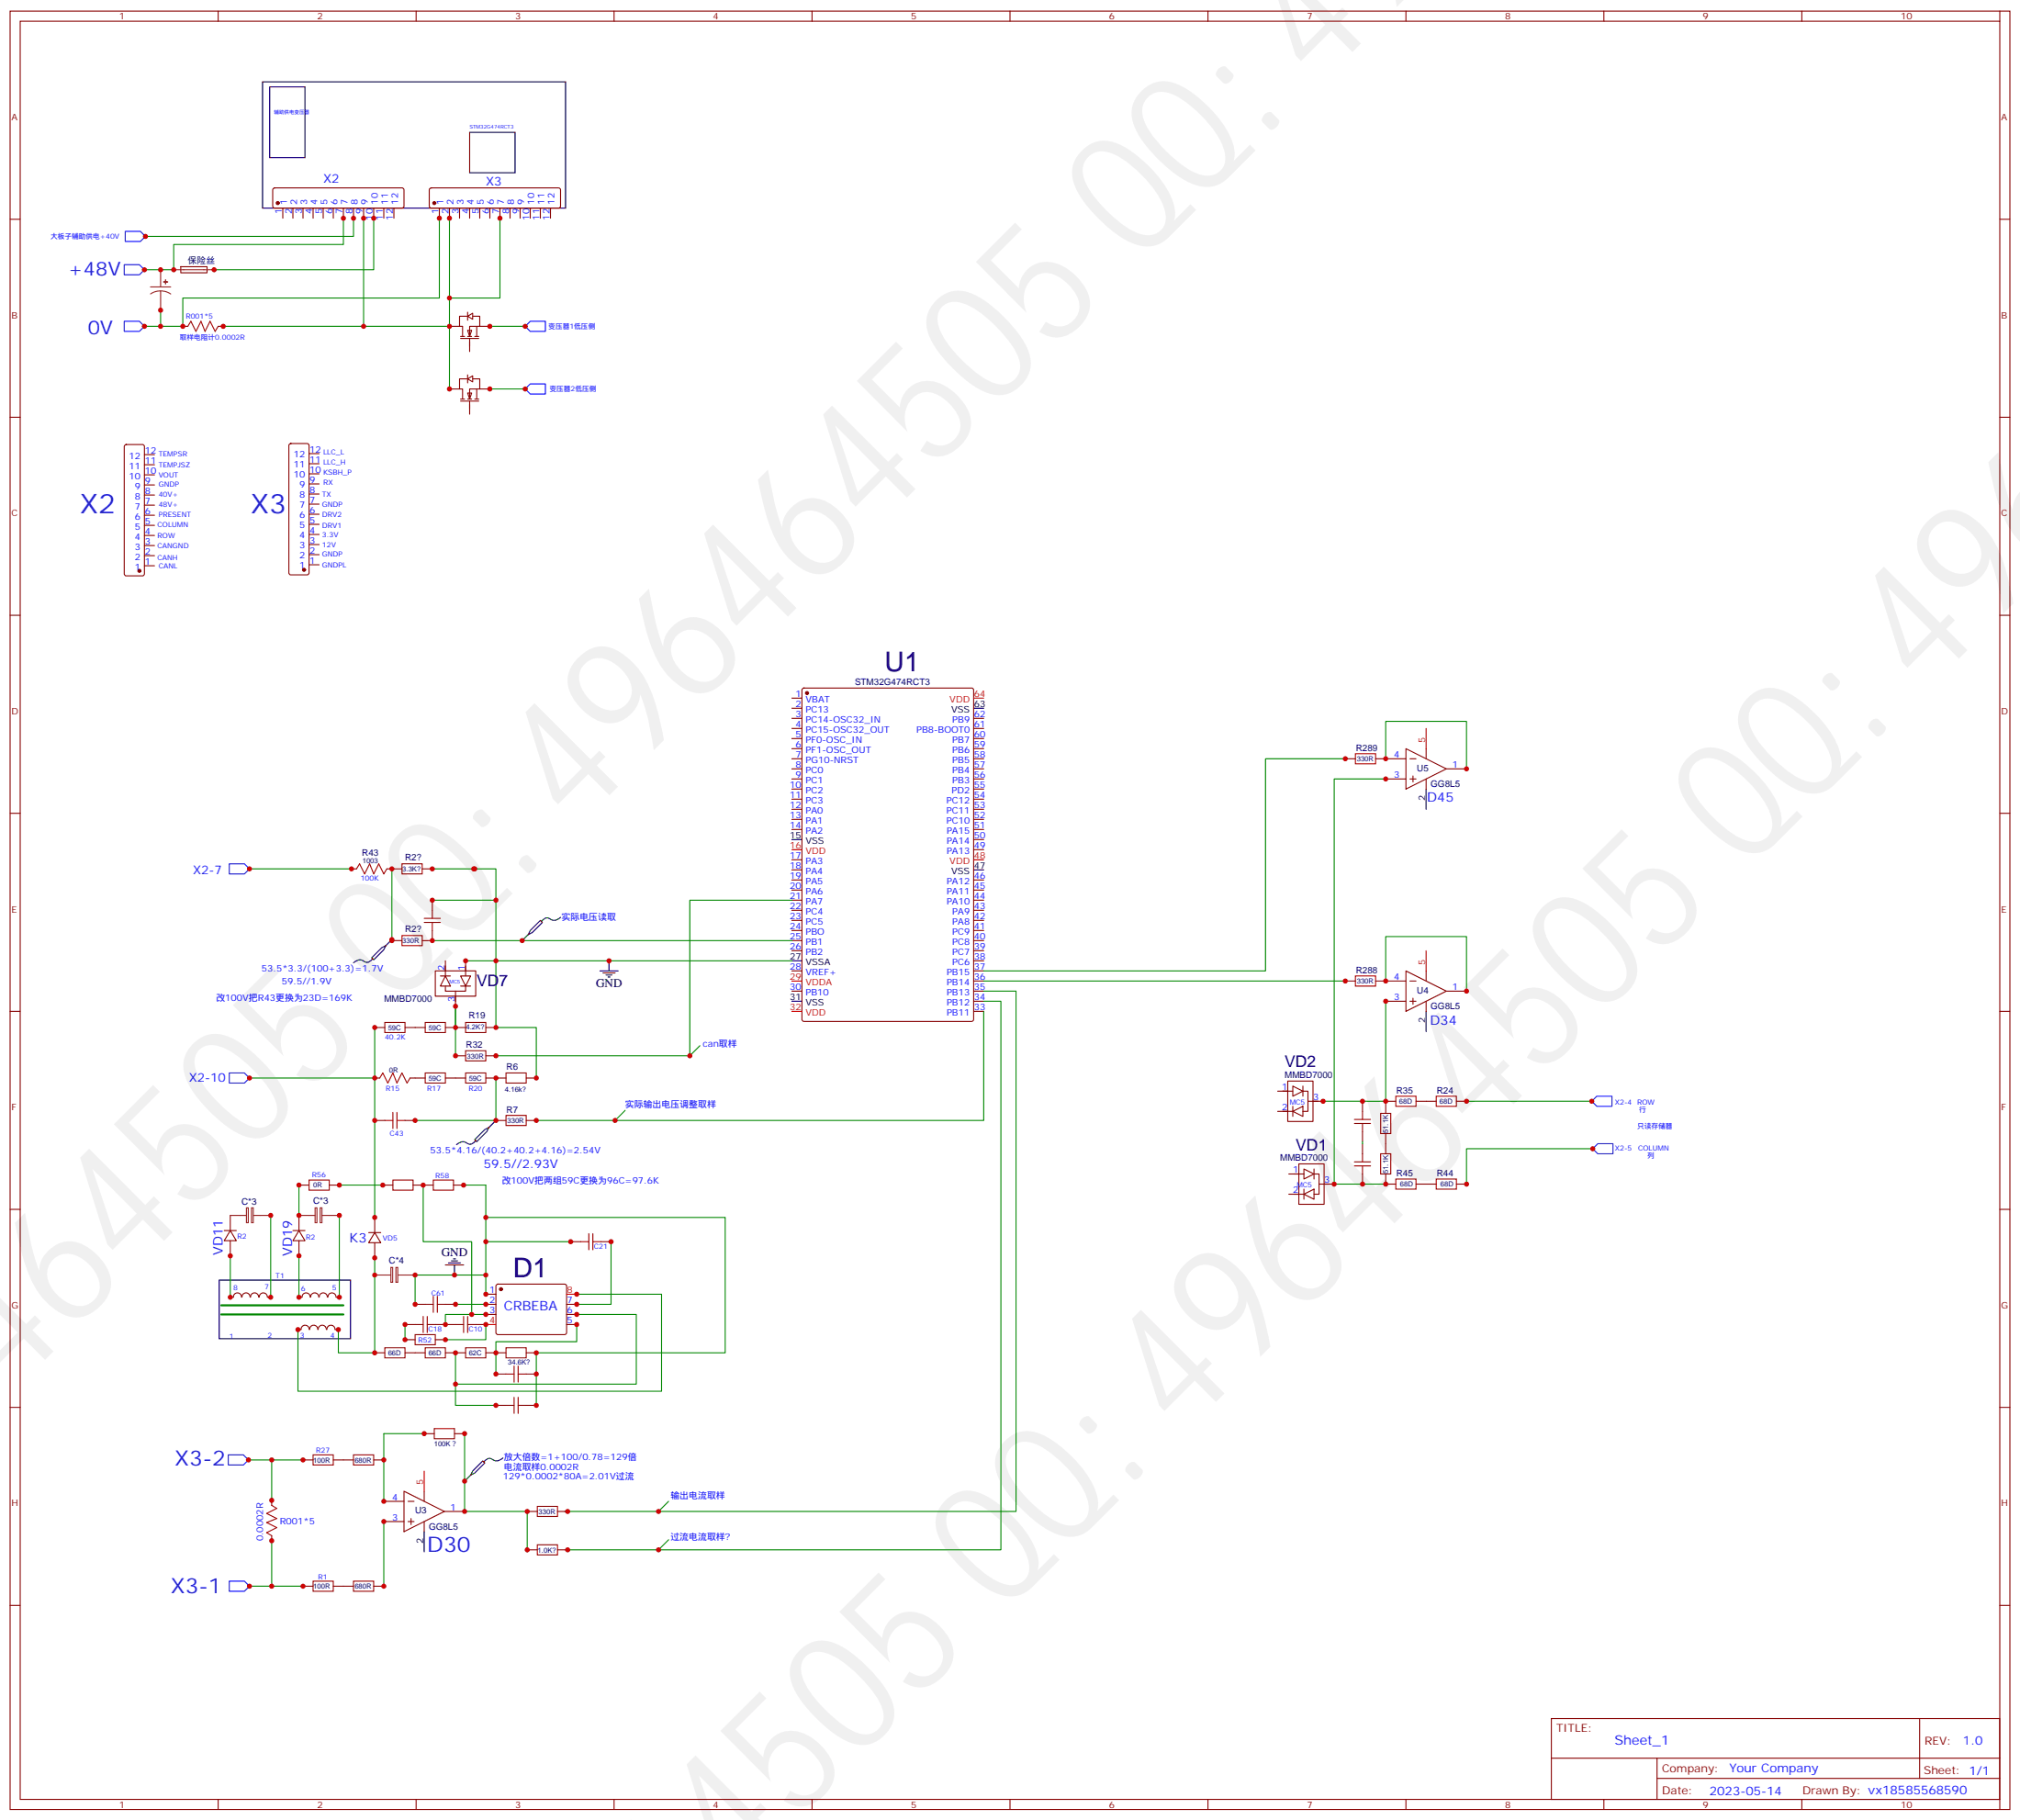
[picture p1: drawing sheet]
<svg xmlns="http://www.w3.org/2000/svg" width="706mm" height="635mm" viewBox="0 0 706 635" stroke-linecap="round" stroke-linejoin="round" font-family="sans-serif">
<g fill="none" stroke="#870000" stroke-width=".35">
<path d="M3.5 3.9h698.5v627.9h-698.5zM7.1 7.4h691.4v620.9h-691.4zM76.2 3.9v3.5M145.3 3.9v3.5M214.5 3.9v3.5M283.6 3.9v3.5M352.8 3.9v3.5M421.9 3.9v3.5M491.1 3.9v3.5M560.2 3.9v3.5M629.4 3.9v3.5M698.5 3.9v3.5"/>
<path d="M3.5 76.6h3.6M698.5 76.6h3.5M3.5 145.7h3.6M698.5 145.7h3.5M3.5 214.8h3.6M698.5 214.8h3.5M280.3 240.4l.5-.2h58.6l.6 .5 .1 115.3-.5 .6-58.8 .1-.6-.5-.1-115.3zM3.5 284h3.6M698.5 284h3.5M3.5 353.1h3.6M698.5 353.1h3.5M3.5 422.3h3.6"/>
<path d="M698.5 422.3h3.5M3.5 491.4h3.6M698.5 491.4h3.5M105.8 509.8h3.6M116.4 509.8h7.1M130.5 509.8h3.6M148.2 500.6h3.5M158.7 500.6h3.6M94.9 523.9v1.7M94.9 536.2v1.8M134.1 524.2h7M134.1 531.3h7"/>
<path d="M141.1 520.7l14.1 7.1-14.1 7zM142.5 524.2h2.1M142.5 531.3h2.1M143.6 530.2v2.1M148.2 520.7v3.5M148.2 531.3v3.5M155.2 527.8h7.1M184.1 527.8h3.6M194.7 527.8h3.6M105.8 553.9h3.6M116.4 553.9h7.1M130.5 553.9h3.6"/>
<path d="M184.1 541.2h3.6M194.7 541.2h3.6M3.5 560.6h3.6M698.5 560.6h3.5M541.9 600.1h156.6v28.2h-156.6zM541.9 613.9h156.5M76.2 628.3v3.5M145.3 628.3v3.5M214.5 628.3v3.5M283.6 628.3v3.5M352.8 628.3v3.5M421.9 628.3v3.5"/>
<path d="M491.1 628.3v3.5M560.2 628.3v3.5M578.8 621h119.6M629.4 628.3v3.5M698.5 628.3v3.5"/>
</g>
<path d="M91.7 28.6h105.9v44.1h-105.9zM164.4 515.1l1.4-.7 3.5-3.6-.7-.7-3.5 3.5-.7 1.5-2.1 2.1M175.7 509.1a3.1 3.1 0 0 1-4.4 .1 2.4 2.4 0 0 0-2.3 1.3M148.2 534.8v7.1" fill="none" stroke="#000" stroke-width=".35"/>
<g fill="none" stroke="#008700" stroke-width=".35">
<path d="M470.6 264.9h-28.6v74.1h-98.4M484.4 272h-18.4v141.5h18M165.5 303.4h7.7v32.1h103.4M276.6 314.3h-35.7v54.4h-68M150.6 328.4h126M343.6 353.1v38.1h-156.6M343.6 346.1h11.3v181.7h-157.7M343.6 349.6h6v191.6h-152M343.6 342.5h126.7M201.1 451.9h30v33.9h-127v-21.9M86.1 509.8h20.1M94.9 509.8v14.4"/>
<path d="M148.5 500.6h-14.4v24M162.3 500.2v27.9M94.9 537.6v16.3M134.1 530.9v23.7M162.3 527.8h21.8v14.1M233.5 524.2l-3.5 3.6M233.5 537.6l-3.5 3.6M86.8 553.9h19.7"/>
</g>
<path d="M79.7 508h5.3l1.8 1.8-1.8 1.7h-5.3zM80.1 552.1h5.3l1.7 1.8-1.7 1.7h-5.3z" fill="none" stroke="#00f" stroke-width=".35"/>
<path d="M109.4 508h7v3.5h-7zM123.5 508h7v3.5h-7zM94.9 525.6l1.8 1.1-3.6 1.8 3.6 1.7-3.6 1.4 3.6 1.8-3.6 1.8 1.8 1M187.7 526h7v3.5h-7zM187.7 539.4h7v3.5h-7zM109.4 552.1h7v3.5h-7zM123.5 552.1h7v3.5h-7z" fill="none" stroke="#a10000" stroke-width=".35"/>
<path d="M148.2 513.6v7.1" fill="none" stroke="#f00" stroke-width=".35"/>
<g fill="#c00">
<circle cx="86.8" cy="509.8" r=".88"/>
<circle cx="105.8" cy="553.9" r=".88"/>
<circle cx="87.1" cy="553.9" r=".88"/>
<circle cx="134.1" cy="553.9" r=".88"/>
<circle cx="134.1" cy="531.3" r=".88"/>
<circle cx="134.1" cy="524.2" r=".88"/>
<circle cx="134.1" cy="509.8" r=".88"/>
<circle cx="105.8" cy="509.8" r=".88"/>
<circle cx="162.3" cy="527.8" r=".88"/>
<circle cx="184.2" cy="527.8" r=".88"/>
<circle cx="184.2" cy="541.2" r=".88"/>
<circle cx="198.3" cy="527.8" r=".88"/>
<circle cx="198.3" cy="541.2" r=".88"/>
<circle cx="230" cy="527.8" r=".88"/>
<circle cx="230" cy="541.2" r=".88"/>
<circle cx="162.3" cy="517.2" r=".88"/>
<circle cx="94.9" cy="509.8" r=".88"/>
<circle cx="94.9" cy="523.9" r=".88"/>
<circle cx="94.9" cy="553.9" r=".88"/>
<circle cx="94.9" cy="538" r=".88"/>
</g>
<g font-size="58.8" fill="#c00">
<text x="3.1" y="487.1" transform="rotate(-45 3.1 487.1)">464505 QQ:496464505 QQ:49</text>
<text x="298.1" y="615.8" transform="rotate(-45 298.1 615.8)">05 QQ:496464505 QQ:49</text>
</g>
<g font-size="9.5" fill="#00f">
<text x="27.9" y="179.2">X2</text>
<text x="87.5" y="179.2">X3</text>
</g>
<g font-size="9.5" fill="#000080">
<text x="309" y="234.3">U1</text>
<text x="179.2" y="446">D1</text>
</g>
<g font-size="7.4" fill="#00f">
<text x="61" y="511.9">X3-2</text>
<text x="149.2" y="541.9">D30</text>
<text x="59.6" y="556.3">X3-1</text>
</g>
<g font-size="6.7" fill="#00f">
<text x="23.6" y="96.3">+48V</text>
<text x="30.7" y="116.8">0V</text>
</g>
<g font-size="5.6" fill="#000080">
<text x="166.5" y="344.4">VD7</text>
<text x="448.7" y="372.7">VD2</text>
<text x="452.6" y="401.7">VD1</text>
</g>
<g font-size="4.6" fill="#00f">
<text x="498.5" y="279.8">D45</text>
<text x="499.5" y="357.7">D34</text>
<text x="122.1" y="433.9">K3</text>
<text x="77.7" y="438.2" transform="rotate(-90 77.7 438.2)">VD11</text>
<text x="102.1" y="438.6" transform="rotate(-90 102.1 438.6)">VD19</text>
<text x="176" y="457.6">CRBEBA</text>
<text x="564" y="609.1">Sheet_1</text>
</g>
<g font-size="4.2" fill="#00f">
<text x="112.9" y="63.9">X2</text>
<text x="169.7" y="64.9">X3</text>
<text x="67.4" y="305.2">X2-7</text>
<text x="66" y="377.8">X2-10</text>
<text x="169" y="407.8">59.5//2.93V</text>
<text x="685.7" y="609.3">1.0</text>
<text x="604" y="618.9">Your Company</text>
<text x="597.1" y="626.7">2023-05-14</text>
</g>
<g font-size="4.2">
<text x="208.1" y="344.7">GND</text>
<text x="154.2" y="438.5">GND</text>
</g>
<g font-size="3.9" fill="#800">
<text x="543.6" y="604.7">TITLE:</text>
<text x="672.3" y="609.3">REV:</text>
<text x="580.5" y="618.9">Company:</text>
<text x="671.9" y="619.5">Sheet: 1/1</text>
<text x="580.5" y="626.5">Date:</text>
<text x="629.6" y="626.6">Drawn By: vx18585568590</text>
</g>
<g font-size="3.2" fill="#800">
<text x="41.6" y="6.9">1</text>
<text x="110.8" y="6.9">2</text>
<text x="179.9" y="6.9">3</text>
<text x="249.1" y="6.9">4</text>
<text x="318.2" y="6.9">5</text>
<text x="387.3" y="6.9">6</text>
<text x="456.5" y="6.9">7</text>
<text x="525.6" y="6.9">8</text>
<text x="594.8" y="6.9">9</text>
<text x="663.9" y="6.9">10</text>
<text x="4.1" y="42">A</text>
<text x="699" y="42">A</text>
<text x="4.1" y="111.1">B</text>
<text x="699" y="111.1">B</text>
<text x="4.1" y="180.3">C</text>
<text x="699" y="180.3">C</text>
<text x="4.1" y="249.4">D</text>
<text x="699" y="249.4">D</text>
<text x="4.1" y="318.6">E</text>
<text x="699" y="318.6">E</text>
<text x="4.1" y="387.7">F</text>
<text x="699" y="387.7">F</text>
<text x="4.1" y="456.8">G</text>
<text x="699" y="456.8">G</text>
<text x="4.1" y="526">H</text>
<text x="699" y="526">H</text>
<text x="41.6" y="631.3">1</text>
<text x="110.8" y="631.3">2</text>
<text x="179.9" y="631.3">3</text>
<text x="249.1" y="631.3">4</text>
<text x="318.2" y="631.3">5</text>
<text x="387.3" y="631.3">6</text>
<text x="456.5" y="631.3">7</text>
<text x="525.6" y="631.3">8</text>
<text x="594.8" y="631.3">9</text>
<text x="663.9" y="631.3">10</text>
</g>
<g font-size="3.2" fill="#00f">
<text x="100.2" y="71.4" transform="rotate(-90 100.2 71.4)">1</text>
<text x="103.7" y="71.4" transform="rotate(-90 103.7 71.4)">2</text>
<text x="107.2" y="71.4" transform="rotate(-90 107.2 71.4)">3</text>
<text x="110.8" y="71.4" transform="rotate(-90 110.8 71.4)">4</text>
<text x="114.3" y="71.4" transform="rotate(-90 114.3 71.4)">5</text>
<text x="117.8" y="71.4" transform="rotate(-90 117.8 71.4)">6</text>
<text x="121.4" y="71.4" transform="rotate(-90 121.4 71.4)">7</text>
<text x="124.9" y="71.4" transform="rotate(-90 124.9 71.4)">8</text>
<text x="128.4" y="71.4" transform="rotate(-90 128.4 71.4)">9</text>
<text x="131.9" y="71.4" transform="rotate(-90 131.9 71.4)">10</text>
<text x="135.5" y="71.4" transform="rotate(-90 135.5 71.4)">11</text>
<text x="139" y="71.4" transform="rotate(-90 139 71.4)">12</text>
<text x="154.9" y="71.4" transform="rotate(-90 154.9 71.4)">1</text>
<text x="158.4" y="71.4" transform="rotate(-90 158.4 71.4)">2</text>
<text x="161.9" y="71.4" transform="rotate(-90 161.9 71.4)">3</text>
<text x="165.5" y="71.4" transform="rotate(-90 165.5 71.4)">4</text>
<text x="169" y="71.4" transform="rotate(-90 169 71.4)">5</text>
<text x="172.5" y="71.4" transform="rotate(-90 172.5 71.4)">6</text>
<text x="176" y="71.4" transform="rotate(-90 176 71.4)">7</text>
<text x="179.6" y="71.4" transform="rotate(-90 179.6 71.4)">8</text>
<text x="183.1" y="71.4" transform="rotate(-90 183.1 71.4)">9</text>
<text x="186.6" y="71.4" transform="rotate(-90 186.6 71.4)">10</text>
<text x="190.1" y="71.4" transform="rotate(-90 190.1 71.4)">11</text>
<text x="193.7" y="71.4" transform="rotate(-90 193.7 71.4)">12</text>
<text x="98.4" y="74.9" transform="rotate(-90 98.4 74.9)">1</text>
<text x="102" y="74.9" transform="rotate(-90 102 74.9)">2</text>
<text x="105.5" y="74.9" transform="rotate(-90 105.5 74.9)">3</text>
<text x="109" y="74.9" transform="rotate(-90 109 74.9)">4</text>
<text x="112.5" y="74.9" transform="rotate(-90 112.5 74.9)">5</text>
<text x="116.1" y="74.9" transform="rotate(-90 116.1 74.9)">6</text>
<text x="119.6" y="74.9" transform="rotate(-90 119.6 74.9)">7</text>
<text x="123.1" y="74.9" transform="rotate(-90 123.1 74.9)">8</text>
<text x="126.6" y="74.9" transform="rotate(-90 126.6 74.9)">9</text>
<text x="130.2" y="76.9" transform="rotate(-90 130.2 76.9)">10</text>
<text x="133.7" y="76.9" transform="rotate(-90 133.7 76.9)">11</text>
<text x="137.2" y="76.9" transform="rotate(-90 137.2 76.9)">12</text>
<text x="153.1" y="74.9" transform="rotate(-90 153.1 74.9)">1</text>
<text x="156.6" y="74.9" transform="rotate(-90 156.6 74.9)">2</text>
<text x="160.2" y="74.9" transform="rotate(-90 160.2 74.9)">3</text>
<text x="163.7" y="74.9" transform="rotate(-90 163.7 74.9)">4</text>
<text x="167.2" y="74.9" transform="rotate(-90 167.2 74.9)">5</text>
<text x="170.7" y="74.9" transform="rotate(-90 170.7 74.9)">6</text>
<text x="174.3" y="74.9" transform="rotate(-90 174.3 74.9)">7</text>
<text x="177.8" y="74.9" transform="rotate(-90 177.8 74.9)">8</text>
<text x="181.3" y="74.9" transform="rotate(-90 181.3 74.9)">9</text>
<text x="184.9" y="76.9" transform="rotate(-90 184.9 76.9)">10</text>
<text x="188.4" y="76.9" transform="rotate(-90 188.4 76.9)">11</text>
<text x="191.9" y="76.9" transform="rotate(-90 191.9 76.9)">12</text>
<text x="45.1" y="160.2">12</text>
<text x="50.6" y="161.9">11</text>
<text x="50.6" y="158.4">12</text>
<text x="102.6" y="159.8">12</text>
<text x="108.1" y="161.6">11</text>
<text x="108.1" y="158">12</text>
<text x="45.1" y="167.2">10</text>
<text x="45.1" y="163.7">11</text>
<text x="50.6" y="165.5">10</text>
<text x="102.6" y="166.9">10</text>
<text x="102.6" y="163.3">11</text>
<text x="108.1" y="165.1">10</text>
<text x="47.1" y="170.7">9</text>
<text x="50.6" y="172.5">8</text>
<text x="50.6" y="169">9</text>
<text x="104.6" y="173.9">8</text>
<text x="104.6" y="170.4">9</text>
<text x="108.1" y="172.2">8</text>
<text x="108.1" y="168.6">9</text>
<text x="47.1" y="177.8">7</text>
<text x="47.1" y="174.3">8</text>
<text x="50.6" y="179.6">6</text>
<text x="50.6" y="176">7</text>
<text x="104.6" y="177.4">7</text>
<text x="108.1" y="179.2">6</text>
<text x="108.1" y="175.7">7</text>
<text x="47.1" y="184.9">5</text>
<text x="47.1" y="181.3">6</text>
<text x="50.6" y="183.1">5</text>
<text x="104.6" y="184.5">5</text>
<text x="104.6" y="181">6</text>
<text x="108.1" y="182.7">5</text>
<text x="47.1" y="191.9">3</text>
<text x="47.1" y="188.4">4</text>
<text x="50.6" y="190.1">3</text>
<text x="50.6" y="186.6">4</text>
<text x="104.6" y="191.6">3</text>
<text x="104.6" y="188">4</text>
<text x="108.1" y="189.8">3</text>
<text x="108.1" y="186.3">4</text>
<text x="47.1" y="195.4">2</text>
<text x="50.6" y="197.2">1</text>
<text x="50.6" y="193.7">2</text>
<text x="104.6" y="195.1">2</text>
<text x="108.1" y="196.8">1</text>
<text x="108.1" y="193.3">2</text>
<text x="47.1" y="199">1</text>
<text x="104.6" y="198.6">1</text>
<text x="277.9" y="243.4">1</text>
<text x="281.4" y="245.2">VBAT</text>
<text x="277.9" y="246.9">2</text>
<text x="277.9" y="250.5">3</text>
<text x="281.4" y="248.7">PC13</text>
<text x="340.3" y="250.5">62</text>
<text x="277.9" y="254">4</text>
<text x="277.9" y="257.5">5</text>
<text x="281.4" y="252.2">PC14-OSC32_IN</text>
<text x="281.4" y="255.8">PC15-OSC32_OUT</text>
<text x="320.1" y="255.8">PB8-BOOT0</text>
<text x="332.7" y="252.2">PB9</text>
<text x="340.3" y="257.5">60</text>
<text x="340.3" y="254">61</text>
<text x="277.9" y="261.1">6</text>
<text x="281.4" y="259.3">PF0-OSC_IN</text>
<text x="281.4" y="262.8">PF1-OSC_OUT</text>
<text x="332.7" y="262.8">PB6</text>
<text x="332.7" y="259.3">PB7</text>
<text x="340.3" y="261.1">59</text>
<text x="277.9" y="264.6">7</text>
<text x="277.9" y="268.1">8</text>
<text x="281.4" y="266.3">PG10-NRST</text>
<text x="281.4" y="269.9">PC0</text>
<text x="332.7" y="269.9">PB4</text>
<text x="332.7" y="266.3">PB5</text>
<text x="340.3" y="268.1">57</text>
<text x="340.3" y="264.6">58</text>
<text x="486.9" y="264.6">4</text>
<text x="507.3" y="268.1">1</text>
<text x="275.9" y="275.2">10</text>
<text x="277.9" y="271.6">9</text>
<text x="281.4" y="273.4">PC1</text>
<text x="332.7" y="273.4">PB3</text>
<text x="340.3" y="275.2">55</text>
<text x="340.3" y="271.6">56</text>
<text x="486.9" y="271.6">3</text>
<text x="275.9" y="278.7">11</text>
<text x="281.4" y="276.9">PC2</text>
<text x="281.4" y="280.5">PC3</text>
<text x="330.6" y="280.5">PC12</text>
<text x="332.4" y="276.9">PD2</text>
<text x="340.3" y="278.7">54</text>
<text x="275.9" y="282.2">12</text>
<text x="275.9" y="285.7">13</text>
<text x="281.4" y="284">PA0</text>
<text x="281.4" y="287.5">PA1</text>
<text x="330.6" y="287.5">PC10</text>
<text x="330.6" y="284">PC11</text>
<text x="340.3" y="285.7">52</text>
<text x="340.3" y="282.2">53</text>
<text x="275.9" y="289.3">14</text>
<text x="281.4" y="291">PA2</text>
<text x="330.7" y="291">PA15</text>
<text x="340.3" y="292.8">50</text>
<text x="340.3" y="289.3">51</text>
<text x="275.9" y="299.9">17</text>
<text x="330.7" y="298.1">PA13</text>
<text x="330.7" y="294.6">PA14</text>
<text x="340.3" y="296.3">49</text>
<text x="275.9" y="303.4">18</text>
<text x="281.4" y="301.6">PA3</text>
<text x="281.4" y="305.2">PA4</text>
<text x="275.9" y="306.9">19</text>
<text x="275.9" y="310.4">20</text>
<text x="281.4" y="308.7">PA5</text>
<text x="330.7" y="308.7">PA12</text>
<text x="340.3" y="310.4">45</text>
<text x="340.3" y="306.9">46</text>
<text x="275.9" y="314">21</text>
<text x="275.9" y="317.5">22</text>
<text x="281.4" y="312.2">PA6</text>
<text x="281.4" y="315.7">PA7</text>
<text x="330.7" y="315.7">PA10</text>
<text x="330.7" y="312.2">PA11</text>
<text x="340.3" y="317.5">43</text>
<text x="340.3" y="314">44</text>
<text x="196.1" y="321.4">实际电压读取</text>
<text x="275.9" y="321">23</text>
<text x="281.4" y="319.3">PC4</text>
<text x="281.4" y="322.8">PC5</text>
<text x="332.7" y="322.8">PA8</text>
<text x="332.7" y="319.3">PA9</text>
<text x="340.3" y="321">42</text>
<text x="275.9" y="324.6">24</text>
<text x="275.9" y="328.1">25</text>
<text x="281.4" y="326.3">PBO</text>
<text x="281.4" y="329.8">PB1</text>
<text x="332.6" y="329.8">PC8</text>
<text x="332.6" y="326.3">PC9</text>
<text x="340.3" y="328.1">40</text>
<text x="340.3" y="324.6">41</text>
<text x="275.9" y="331.6">26</text>
<text x="281.4" y="333.4">PB2</text>
<text x="332.6" y="333.4">PC7</text>
<text x="340.3" y="335.1">38</text>
<text x="340.3" y="331.6">39</text>
<text x="91.4" y="339.4">53.5*3.3/(100+3.3)=1.7V</text>
<text x="155.2" y="339" transform="rotate(-90 155.2 339)">2</text>
<text x="162.3" y="339" transform="rotate(-90 162.3 339)">1</text>
<text x="275.9" y="338.7">28</text>
<text x="281.4" y="340.4">VREF+</text>
<text x="330.7" y="340.4">PB15</text>
<text x="332.6" y="336.9">PC6</text>
<text x="340.3" y="338.7">37</text>
<text x="98.4" y="343.6">59.5//1.9V</text>
<text x="275.9" y="345.7">30</text>
<text x="281.4" y="347.5">PB10</text>
<text x="330.7" y="347.5">PB13</text>
<text x="330.7" y="344">PB14</text>
<text x="340.3" y="345.7">35</text>
<text x="340.3" y="342.2">36</text>
<text x="486.9" y="342.2">4</text>
<text x="507.3" y="345.7">1</text>
<text x="75.5" y="349.6">改100V把R43更换为23D=169K</text>
<text x="158.7" y="349.9" transform="rotate(-90 158.7 349.9)">3</text>
<text x="330.7" y="351">PB12</text>
<text x="340.3" y="352.8">33</text>
<text x="340.3" y="349.2">34</text>
<text x="486.9" y="349.2">3</text>
<text x="330.7" y="354.5">PB11</text>
<text x="245.5" y="365.5">can取样</text>
<text x="447.8" y="380.6">1</text>
<text x="218.4" y="386.6">实际输出电压调整取样</text>
<text x="447.8" y="387.7">2</text>
<text x="458.6" y="384.2">3</text>
<text x="150.3" y="402.9">53.5*4.16/(40.2+40.2+4.16)=2.54V</text>
<text x="175.3" y="413.5">改100V把两组59C更换为96C=97.6K</text>
<text x="451.7" y="409.6">1</text>
<text x="462.5" y="413.1">3</text>
<text x="451.7" y="416.6">2</text>
<text x="171" y="451.6">1</text>
<text x="171" y="455.1">2</text>
<text x="198.1" y="455.1">7</text>
<text x="171" y="458.6">3</text>
<text x="198.1" y="458.6">6</text>
<text x="198.1" y="462.1">5</text>
<text x="176" y="509.8">放大倍数=1+100/0.78=129倍</text>
<text x="176" y="513.3">电流取样0.0002R</text>
<text x="175.7" y="516.5">129*0.0002*80A=2.01V过流</text>
<text x="137" y="523.9">4</text>
<text x="157.3" y="527.4">1</text>
<text x="234.2" y="523.2">输出电流取样</text>
<text x="97.7" y="532.3">R001*5</text>
<text x="137" y="530.9">3</text>
<text x="91.9" y="538.2" transform="rotate(-90 91.9 538.2)">0.0002R</text>
<text x="234.2" y="537.6">过流电流取样?</text>
</g>
<g font-size="3.2" fill="#000080">
<text x="65.6" y="92.1">保险丝</text>
<text x="298.6" y="239.3">STM32G474RCT3</text>
<text x="473.6" y="262.2">R289</text>
<text x="494.9" y="269.2">U5</text>
<text x="499.7" y="274.9">GG8L5</text>
<text x="126.4" y="298.9">R43</text>
<text x="141.5" y="300.3">R2?</text>
<text x="141.5" y="325.3">R2?</text>
<text x="473.6" y="339.8">R288</text>
<text x="494.9" y="346.9">U4</text>
<text x="134.2" y="349.7">MMBD7000</text>
<text x="499.7" y="352.5">GG8L5</text>
<text x="163.7" y="355.7">R19</text>
<text x="162.8" y="365.9">R32</text>
<text x="176.9" y="373.7">R6</text>
<text x="448.7" y="376.4">MMBD7000</text>
<text x="487.7" y="381.8">R35</text>
<text x="501.8" y="381.8">R24</text>
<text x="176.9" y="388.5">R7</text>
<text x="447.1" y="405.4">MMBD7000</text>
<text x="487.7" y="410.7">R45</text>
<text x="501.8" y="410.7">R44</text>
<text x="84.4" y="420.6">C*3</text>
<text x="109.4" y="420.2">C*3</text>
<text x="135.8" y="441">C*4</text>
<text x="145" y="528.5">U3</text>
<text x="149.8" y="534.2">GG8L5</text>
</g>
<g font-size="3.2" fill="#f00">
<text x="331.7" y="245.2">VDD</text>
<text x="340.3" y="243.4">64</text>
<text x="497.8" y="259.3" transform="rotate(-90 497.8 259.3)">5</text>
<text x="275.9" y="296.3">16</text>
<text x="281.4" y="298.1">VDD</text>
<text x="340.3" y="299.9">48</text>
<text x="331.7" y="301.6">VDD</text>
<text x="497.8" y="336.9" transform="rotate(-90 497.8 336.9)">5</text>
<text x="275.9" y="342.2">29</text>
<text x="281.4" y="344">VDDA</text>
<text x="275.9" y="352.8">32</text>
<text x="281.4" y="354.5">VDD</text>
<text x="198.1" y="451.6">8</text>
<text x="171" y="462.1">4</text>
<text x="147.8" y="518.6" transform="rotate(-90 147.8 518.6)">5</text>
</g>
<g font-size="3.2">
<text x="332.3" y="248.7">VSS</text>
<text x="340.3" y="246.9">63</text>
<text x="497.8" y="279.7" transform="rotate(-90 497.8 279.7)">2</text>
<text x="275.9" y="292.8">15</text>
<text x="281.4" y="294.6">VSS</text>
<text x="332.3" y="305.2">VSS</text>
<text x="340.3" y="303.4">47</text>
<text x="275.9" y="335.1">27</text>
<text x="281.4" y="336.9">VSSA</text>
<text x="275.9" y="349.2">31</text>
<text x="281.4" y="351">VSS</text>
<text x="497.8" y="357.3" transform="rotate(-90 497.8 357.3)">2</text>
<text x="147.8" y="538.9" transform="rotate(-90 147.8 538.9)">2</text>
</g>
<g font-size="2.5" fill="#00f">
<text x="17.6" y="83.3">大板子辅助供电+40V</text>
<text x="64.9" y="111.1">R001*5</text>
<text x="62.8" y="118.5">取样电阻计0.0002R</text>
<text x="191.6" y="114.7">变压器1低压侧</text>
<text x="191.9" y="136.5">变压器2低压侧</text>
<text x="55.4" y="159.5">TEMPSR</text>
<text x="112.9" y="158.8">LLC_L</text>
<text x="55.4" y="166.9">VOUT</text>
<text x="55.4" y="163.3">TEMPJSZ</text>
<text x="112.9" y="165.8">KSBH_P</text>
<text x="112.9" y="162.3">LLC_H</text>
<text x="55.4" y="173.6">40V+</text>
<text x="55.4" y="170">GNDP</text>
<text x="112.5" y="173.6">TX</text>
<text x="112.9" y="169.3">RX</text>
<text x="55.4" y="177.1">48V+</text>
<text x="112.5" y="177.1">GNDP</text>
<text x="55" y="184.1">COLUMN</text>
<text x="55.4" y="180.6">PRESENT</text>
<text x="112.5" y="184.5">DRV1</text>
<text x="112.5" y="180.6">DRV2</text>
<text x="55" y="191.6">CANGND</text>
<text x="55" y="188">ROW</text>
<text x="112.5" y="191.2">12V</text>
<text x="112.5" y="187.7">3.3V</text>
<text x="55" y="195.4">CANH</text>
<text x="112.5" y="194.4">GNDP</text>
<text x="55.4" y="198.6">CANL</text>
<text x="112.5" y="198.3">GNDPL</text>
<text x="125.9" y="307.6">100K</text>
<text x="134.4" y="363">40.2K</text>
<text x="134.8" y="381">R15</text>
<text x="149.2" y="381">R17</text>
<text x="163.7" y="381">R20</text>
<text x="450.5" y="385.6">MC5</text>
<text x="564.1" y="385.6">X2-4 ROW</text>
<text x="572.6" y="388.4">行</text>
<text x="571.9" y="394.1">只读存储器</text>
<text x="136.2" y="396.5">C43</text>
<text x="564.1" y="401.8">X2-5</text>
<text x="572.2" y="401.8">COLUMN</text>
<text x="575.4" y="404.3">列</text>
<text x="109" y="411">R56</text>
<text x="152" y="411.3">R58</text>
<text x="453" y="414.5">MC5</text>
<text x="82.9" y="432.5">R2</text>
<text x="106.9" y="432.9">R2</text>
<text x="133.7" y="433.2">VD5</text>
<text x="207.4" y="436">C21</text>
<text x="96.3" y="446.3">T1</text>
<text x="81.5" y="450.5">8</text>
<text x="92.4" y="450.1">7</text>
<text x="105.1" y="450.8">6</text>
<text x="116.1" y="450.5">5</text>
<text x="150.6" y="452.3">C61</text>
<text x="80.1" y="467.4">1</text>
<text x="93.5" y="467.1">2</text>
<text x="104.8" y="467.1">3</text>
<text x="115.4" y="467.1">4</text>
<text x="149.6" y="465">C18</text>
<text x="163.7" y="465">C10</text>
<text x="146" y="468.8">R52</text>
<text x="110.4" y="507.3">R27</text>
<text x="111.1" y="551.4">R1</text>
</g>
<g font-size="2.5" fill="#000080">
<text x="473.9" y="265.8">330R</text>
<text x="126.6" y="301.5">1003</text>
<text x="140.6" y="304.3">3.3K?</text>
<text x="140.6" y="329.3">330R</text>
<text x="473.9" y="343.4">330R</text>
<text x="135.6" y="359.7">59C</text>
<text x="149.7" y="359.7">59C</text>
<text x="162.8" y="359.3">4.2K?</text>
<text x="163.1" y="369.5">330R</text>
<text x="135.9" y="374.5">0R</text>
<text x="149.7" y="377.3">59C</text>
<text x="163.8" y="377.3">59C</text>
<text x="176.4" y="381.2">4.16k?</text>
<text x="488.7" y="385.4">68D</text>
<text x="502.8" y="385.4">68D</text>
<text x="177.2" y="392.1">330R</text>
<text x="484.9" y="395.7" transform="rotate(-90 484.9 395.7)">51.1K</text>
<text x="484.9" y="409.8" transform="rotate(-90 484.9 409.8)">51.1K</text>
<text x="109.5" y="414.7">0R</text>
<text x="489" y="414.4">68D</text>
<text x="503.2" y="414.4">68D</text>
<text x="135.6" y="473.2">66D</text>
<text x="149.7" y="473.2">66D</text>
<text x="163.8" y="473.2">62C</text>
<text x="177.4" y="476.4">34.6K?</text>
<text x="151.6" y="505">100K？</text>
<text x="109.4" y="510.6">100R</text>
<text x="123.9" y="510.6">680R</text>
<text x="188.1" y="528.6">330R</text>
<text x="187.8" y="542">1.0K?</text>
<text x="109.4" y="554.7">100R</text>
<text x="123.9" y="554.7">680R</text>
</g>
<g font-size="1.8" fill="#00f">
<text x="95.7" y="39.9">辅助供电变压器</text>
<text x="164" y="44.8">STM32G474RCT3</text>
<text x="157" y="343.3">MC5</text>
</g>
</svg>
